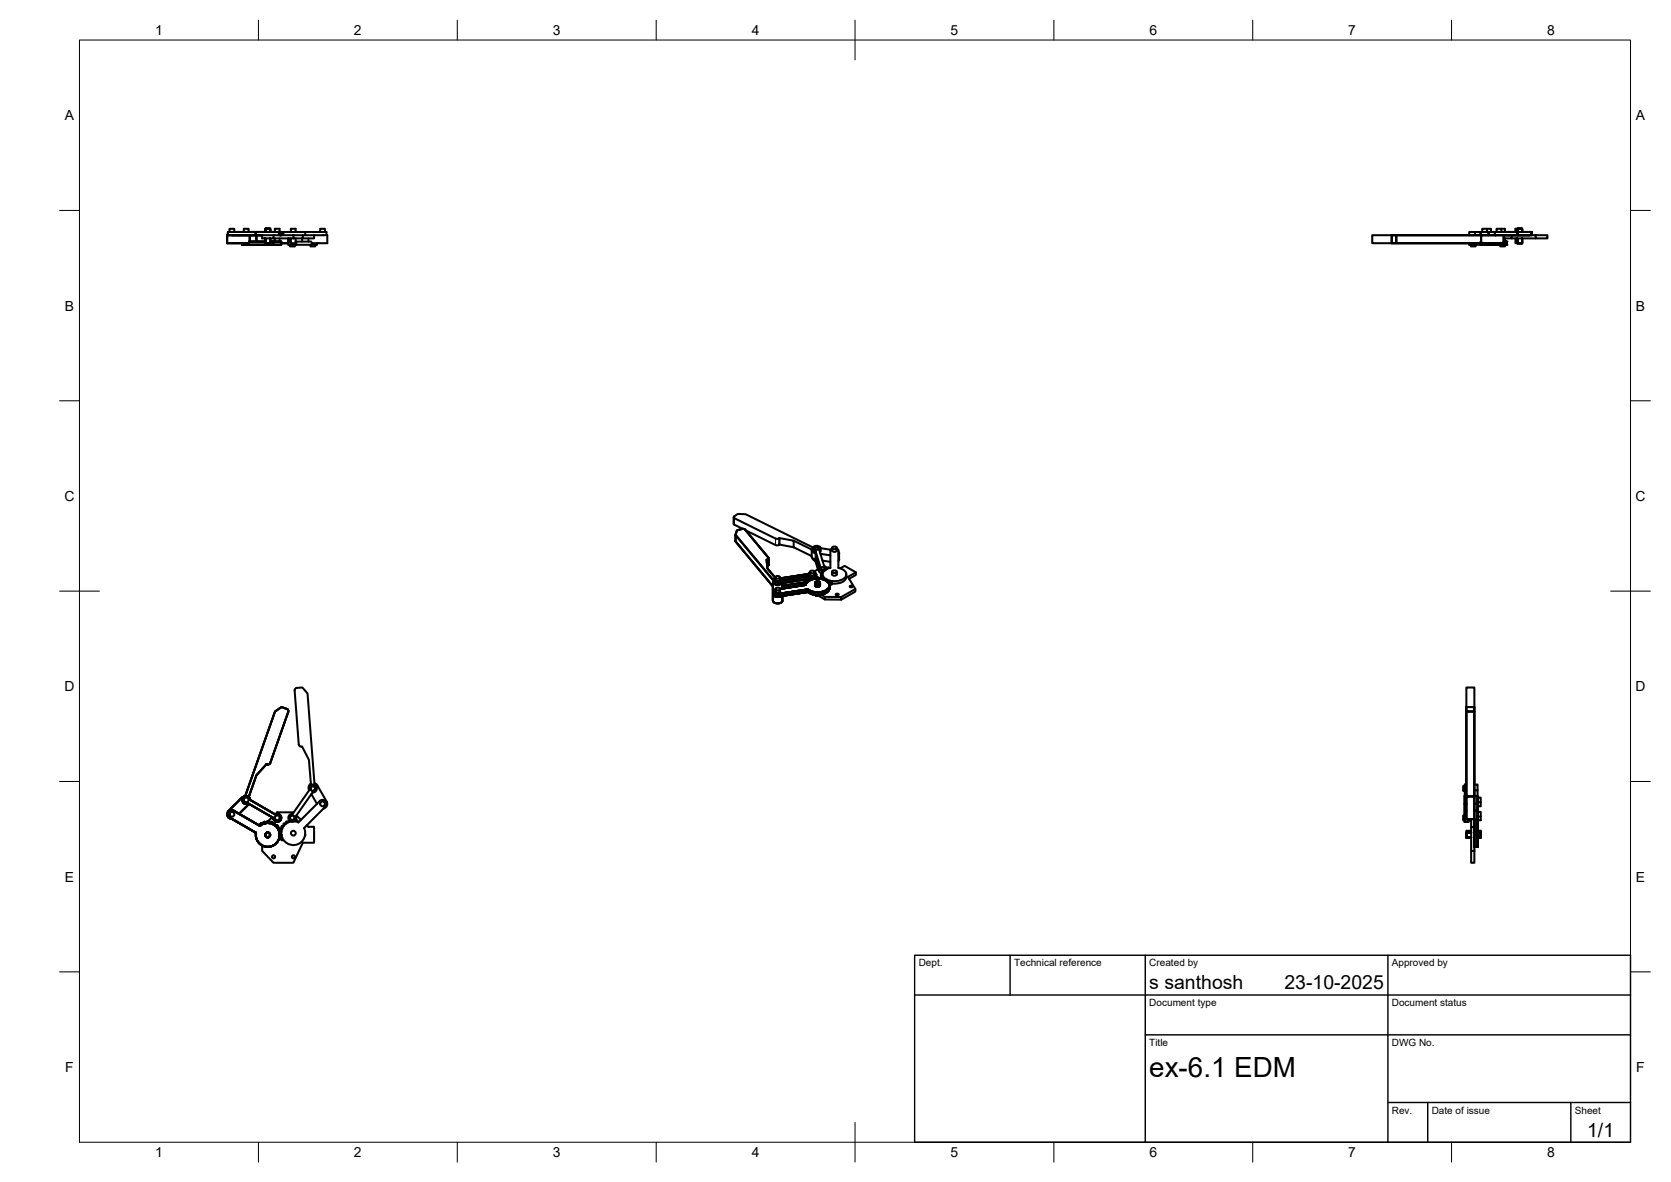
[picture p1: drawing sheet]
<svg xmlns="http://www.w3.org/2000/svg" width="420mm" height="297mm" viewBox="0 0 420 297" stroke-linecap="round" stroke-linejoin="round" font-family="sans-serif">
<!-- layer: Visible -->
<g fill="none" stroke="#000" stroke-width=".51">
<path d="M57.3 59.1v-.8h7v.8M57.7 58.3v-.8h1.2v.8M61.3 58.3v-.8h1.2v.8M62.8 59.1v1.6M64.3 59.1h1.6M64.3 58.3h5.8M64.3 59.1h-7.2v2h5.5M64.5 59.1v1.6M66.7 57.5h1.2v.8v-.8zM66.7 59.9v1.2h1.2v-1.2M66.7 57.5v.8M68.8 59.1h-2.9v.8h2.9v-.8h5"/>
<path d="M68.8 59.9h5M69.1 58.3v-.8h1.2v.8M69.1 59.9v.8M70.3 59.9v.8M70.5 58.3h-.4v.8M70.6 59.1v-.8v.8M70.6 58.3l-.1 .8M70.6 58.3l.1 .8M70.7 58.3l.1 .8M70.8 58.3l.2 .8M71 58.3h.2v.8M71.2 58.3h10.9v.8"/>
<path d="M72.5 59.9v1.6h2M72.9 59.9v.8M73.1 58.3v-.8h1.2v.8M73.1 59.9v1.2h1.2v-1.2M73.8 59.1h2.3v.8h-2.3zM76 59.9v.8M76.1 59.1h2.9v.8h-2.9M76.8 58.3v.8M77.6 59.9v.8M79 59.1h3.3v2h-4M80.5 58.3v-.8h1.2v.8M349.9 59.1h-4.9v2h4.9"/>
<path d="M351.1 59.1h-1.2v2M370.9 58.3h-1.5v.8M372.3 59.1v-.8h2v.8M372.3 58.3h-1.4v.8M372.3 59.1h5.8M372.3 59.1h-21.2v2h-1.2M372.4 59.1v1.6M372.7 58.3v-.8h1.2v.8M373.9 57.5h1v.8M374.3 58.3h1.6M375.9 58.3h5.7M375.9 58.3v.8"/>
<path d="M376.3 58.3v-.8h1.2v.8M377.5 57.5h.9v.8M378.1 59.1h3.5v-.8h3.5v.8M378.1 59.1v2h-5.7M378.4 59.9v.8M380.1 59.1v.8h-2M380.1 59.9h6M381 59.9v1.2h.5M381.5 57.5h1.2v.8v-.8zM381.5 59.9v1.2h1.2v-1.2M381.5 57.5h-.5v.8M381.5 57.5v.8"/>
<path d="M381.6 59.1h4.5M386.1 59.1h3v.8h-3zM60.9 61.1v.4h1.5M62.6 60.7h4.1M67.9 60.7h.8M68.7 60.7v.8h-6.3v-.4M68.7 60.7h2v.8h-2M70.7 61.1h1.8M72.5 60.7h.6M72.9 61.5v.4h1.2v-.4M74.3 60.7h.2M74.5 60.7h3.8"/>
<path d="M74.5 61.5h4.1M74.5 60.7v.8M78.1 61.5v.4h1.2v-.4M78.6 61.1v.4h1.1v-.4M351.1 61.1h21.2v.4M369.4 61.1v.4h1.5M369.8 61.5v.4h1.2v-.4M370.9 61.1v.4h1.4M372.3 61.5h2M372.3 60.7h.1M374.3 61.1v.4M377.2 61.5v.4h1.2v-.4"/>
<path d="M377.8 61.1v.4h-3.5M378.1 60.7h.7v.8h-1M184.5 130v1.8l2.3 1.1M187.3 133.1l5.9 7.1v.3l-.4 .2 .2 2.1 1.9 2.4M187.4 133.1l-.5-.2-1.6 .4-.4 1.1M187.5 133.3l7.5 3.7M195 135.3l-10.3-5.1-.2-.3 1-.8 2 .1 16.9 8.4M195.9 135.3h-.9M196 135.2l3.6 .7v1.6l-3.6-.7zM196 136.8l-.4 .2h-.6M196 135.2l-.1 .1M199.6 135.9l4.5 2.2"/>
<path d="M199.6 137.5l4.5 2.2M204.1 138.3v1.6a.89 .89 0 0 0 .9 .7M204.2 138.1l.1 .5 .7 .4M204.3 137.8l.1 .8 .6 .4M204.9 137.5l.6-.1 .3 .1 .1 .3-.7 .3-.4-.3zM205 139h.1M205 139v-.7l1.3 4.1M205 139l1.1 3.5M206 138.2l1.3 4.1a.59 .59 0 0 1 .6 .7 .59 .59 0 0 1-.8 .4h-.6a.52 .52 0 0 1-.5-.8l.3-.2M206 138.2l.3-.2a.76 .76 0 0 0-.3-.7 .76 .76 0 0 0-.8-.1 .59 .59 0 0 0-.8 .4 .59 .59 0 0 0 .6 .7M206.3 139.2l2.5 .4M206.4 138.4l-.2 .3"/>
<path d="M208.8 138.3v4.4M208.9 138.1l-2.6-.3v.6M209.2 137.7v.6a.7 .7 0 0 0 1.2 0v-.6M209.2 137.9l-.4 .4M209.4 137.4l.6-.1 .2 .1 .2 .4-.7 .2-.5-.2zM210.4 137.9l.4 .4M210.8 138.3v4.4M210.8 138.6a.46 .46 0 0 1 0 .8M211 139v1.6M193.3 140.3v1.6l-.4 .4M194.3 146.6v4.4M194.4 151a1.38 1.38 0 0 0 2.3 0"/>
<path d="M194.4 149.3a1.44 1.44 0 0 0 2 .5M194.5 145.8a1.08 1.08 0 0 0 .7 1.2 1.08 1.08 0 0 0 1.3-.5M194.5 148.7l.2 1 1.1 .2M194.5 145.9l-9.6-11.5v1.6l9.4 11.3M194.5 146.3l-.1 .3M194.9 145.1v.7a.7 .7 0 0 0 1.2 0v-.7M194.9 148v.7a.7 .7 0 0 0 1.3 0l-.1-.7M194.9 145.3l-.3 .2a.69 .69 0 0 0 .2 .7 .69 .69 0 0 0 .8 .1l.6-.1 .3-.3M194.9 148.2l-.3 .3a.86 .86 0 0 0 1.2 .7l7.3-1.1v.7l-7.3 1.1M195.1 144.8h.6h.3l.1 .4-.7 .2-.5-.2zM195.1 147.8l.6-.1 .3 .1 .1 .3-.7 .3-.4-.3zM195.8 146.9l-.5 .1"/>
<path d="M196.5 145.9l7-1.1v.7l-7 1zM196.7 146.5v1.4M196.7 149.7v1.3M202.3 147l-5.6 .8M202.3 147v-.3v.4M202.3 146.8h.3M202.6 146.3l-5.9 .9M202.6 146.3v.2v-.2l.3 .1M202.6 146.8v.2l-6.5 1M202.9 146.4l-.6 .3M203.1 146.2h-.5M203.2 145.5v.2"/>
<path d="M203.3 146l-.2-.1v.3M203.3 146l-.2 .2M203.5 145.5l.3 .1M203.6 143.9l-.4 .4-7.1 1M203.6 143.7v.7a.7 .7 0 0 0 1.2 0v-.7M203.8 145.8v-.3l.1 .2-.8 .2M203.8 145.5l.2-.1 .3 .2M203.8 143.5l.6-.1 .3 .1 .1 .3-.7 .3-.5-.3zM204.3 140.4l.1 .2 .6 .3M204.3 140.4h.1M204.5 145.5v-.2l.1 .2-.3 .1M204.5 145.3l.9 .1v-.2h.3l.1 .2h.4"/>
<path d="M204.8 140.9l.2 .1M204.8 143.9l.4 .4a1.12 1.12 0 0 1-1.7 .5M205 146.5v.6a.7 .7 0 0 0 1.2 0v-.6M205 140.6h.1M205 149.5l.3 .2h.5M205 140.6l.7 2.5M205 140.3l.8 2.7M205.2 146.2l.5-.1 .3 .1 .2 .4-.8 .2-.4-.2zM205.2 144.4v.8l-.2 .2M205.5 149.5l1.9 1.2v-.7h4.1M205.9 142.9l.1 .8 .5 .3M205.9 142.9l-1.1 .7"/>
<path d="M206.4 144.4h.1M206.5 149.4l.9 .6M206.5 143.9v.3M206.5 142.6l.6-.1 .2 .1 .2 .3-.7 .3-.5-.3zM206.5 144.9l.1 .6-.1-.2-.4 .1M206.5 144h.3M206.6 145.3v.2l.3 .1M206.7 144.9h.2v.2M206.8 144.7v-.3h-.3v.9M206.8 145.3l.1 .3M206.8 140.9l2 .3M206.8 144.5l.1 .2"/>
<path d="M206.8 143.5l.3 .1-.1 .2M206.8 144.7l-.3 .1v.5M206.9 144l-.1 .2-.4 .1 .1 .8M206.9 145.6l.3-.2 .2 .1-.2 .2 .8 .1-.2 .2M206.9 145.4h.1M206.9 143.8h-.4v.4M207 144.9l.1 .2-.3 .1v.3M207 145.4l.3-.1v.1M207.3 145.7h.5M207.3 145.3l.3 .2-.3 .2M207.8 146l.8 .2v.7M207.8 145.6l.3 .2-.1 .3"/>
<path d="M207.9 142.8h.1M207.9 142.9v.1M208 142.8l.1 .1-.8 .1 .2 .2-.2 .2-.4-.1-.1 .4M208 146l.2 .1M208.2 146.1h.1M208.3 146.4a1.44 1.44 0 0 1-1.2 2.2l-1.2 .2h-1.3l-1.5-.7M208.3 146l.2-.1v.2M208.5 142.8l-.3-.2-.2 .4M208.5 145.9l.3 .1v.9v-.7h.2M208.5 146.3l-.2 .1M208.6 146.2l-.1 .7M208.6 147.1a1.98 1.98 0 0 1-2.1 2.3h-1.9l-1.5-.6"/>
<path d="M208.6 146.5l.2 .1M208.7 146.1l.1 .1M208.8 142.7l-.3 .1M209.1 146.2l-.1 .7h-.2M209.1 146.9l.1-.9-.2 .9M209.2 143.7v.6a.7 .7 0 0 0 1.2 0v-.6M209.4 143.4l.6-.1 .2 .1 .2 .4-.7 .2-.5-.2zM210.1 149.4l.5-.2 .3 .3-.5 .1zM210.8 142.7a1.76 1.76 0 0 1 1.9 2.1 3.4 3.4 0 0 1-3.5 1.2M211 140.6l-.2 .4M211.2 142.8l1.2-.6 2.8 1.6v.7l-1.7 1M212.8 144.3a1.96 1.96 0 0 1-2 2.3l-1.6 .1"/>
<path d="M213.6 147.3l.5-.1 .3 .2-.5 .2zM215.1 148l-3.6 2v.7h-4.1M215.2 143.8l-2 1.2 1.9 3v.7l-3.6 2M74.1 173.5l1 13.6 .2 .4 .7 .1 1.7 3.4 .5 5.9a1.19 1.19 0 0 0-.5 1.7M74.1 173.5l.3-.6 1.6-.1 1.3 1.5 1.8 22.5 .7 .6M368.7 177.7v1.1h2v21.4M368.7 177.7h2v1.1M368.7 177.7v-4.9h2v4.9M368.7 178.8v21.3M67.9 191.8l4.6-12.9-.2-.6-1.5-.6-1.6 1.1-7.5 21.3M68 191.7l-.4 .4h-.6l-2.5 2.7-2 5.5M77.7 198.6h.1"/>
<path d="M77.7 198.6l-4.1 5.9M77.8 198.6a1.01 1.01 0 0 1 .6-1.4 1.01 1.01 0 0 1 1.3 .9 1.01 1.01 0 0 1-1.1 1.1l-4.2 5.9a1 1 0 0 1-.7 1.4 1 1 0 0 1-1.2-.9 1 1 0 0 1 1.1-1.1M78.3 199.6l1.4 2.4M79.8 197.4l2.3 4M368.3 197.6h-.4v1.2h.4M368.7 198.6h-.4v1.4M368.7 197.2h-.4v1.4M370.7 198.6h.8v1.4M370.7 197.2h.8v1.4M58.8 203.8l6.6 3.7 .2-.2M58.8 203.8a1 1 0 0 0-1.3 .3 1 1 0 0 0 .3 1.4l6.6 3.8a3 3 0 0 0 2.2 3.4 3 3 0 0 0 3.6-1.9M60.8 200.5l-3.3 3.3a1.2 1.2 0 0 0-.3 1.3 1.2 1.2 0 0 0 1.2 .7"/>
<path d="M61.1 201.6l.3 .3M61.2 200.3a1.01 1.01 0 0 1 1.1-.2 1.01 1.01 0 0 1 .6 .9l6.3 3.7a1.01 1.01 0 0 1 1.5 .5 1.01 1.01 0 0 1-.8 1.3 1.01 1.01 0 0 1-1.2-1l-6.3-3.6a1.01 1.01 0 0 1-1.3-.3 1.01 1.01 0 0 1 .1-1.3zM61.4 200.2l-.6 .3M62.5 202.2l-2.4 2.3M62.6 202l-.1 .2M65.5 207l.1 .4-.1-.3 .2-.3 .3 .3-.2-.2zM67.1 206.8l-.4 .1v-.3h-.4v.4l-.3 .1M67.1 206.8l.1-.4 .3 .1v.3M67.1 206.7l-.2 .2M67.5 206.8l.4 .1 .1-.3h.3v.4l.3 .1 .2-.2 .3 .1-.1 .4M68.4 205.4l-1.1 1M69 207.3l.3 .3 .3-.2 .2 .3-.2 .2 .2 .2"/>
<path d="M69.8 208.2l.3-.2 .2 .2-.3 .3 .2 .3M70.1 208.9l.4-.1 .1 .2-.3 .3v.3M70.3 210v.4l.3 .2-.1 .3-.4-.1M70.3 209.6l.4 .1-.1 .3h-.3M70.7 209.2l-.4 .1 .1 .3h.3M70.8 209.6v.4M70.8 210h-.3v.4h.4l.2 .3M70.8 208.8v.4M70.9 208.4l-.3-.1-.2 .3 .4 .2M71 210.7l-.3 .3 .3 .2 .2-.1M71.1 208.1l-.2 .3M71.2 207.7l-.2-.2-.3 .3 .3 .3"/>
<path d="M73.8 204.2l-4.1-.1-.5 .5M73.9 206.4l-.1-.4-.3 .1v.3h-.3l-.1-.3h-.3v.5l-.4 .1-.3-.3-.2 .2 .2 .3-.3 .2-.3-.2-.2 .2 .2 .3-.2 .3M74.5 204.9l1.2 1.1M76.7 209.7v.4M77.1 207.4l.4 .4h1.5v4h-2.9l-2.3 5h-5l-2.9-3v-1.3M80.4 201.3l-5.4 5.4-.3-.1 .1-.4-.3-.1-.2 .3h-.3M80.4 201.3a1.01 1.01 0 0 1 1.4 0 1.01 1.01 0 0 1 0 1.4M81.8 202.7l-5.3 5.4a3 3 0 0 1-1.3 3.9 3 3 0 0 1-3.9-1M82.1 201.4a1.2 1.2 0 0 1-.8 1.8M368.3 204.9h-.4v1.2h.4M368.3 202v3.5h.4M368.3 200v2"/>
<path d="M368.3 205.5v1h.8v-.7M368.3 200h.4M368.3 202h.4M368.7 200.2v5.6h2M369.1 206.1h.8M369.1 200.1h1.6M369.9 213.8h.8v3h-.8zM369.9 205.8v2h.8M369.9 209.2h-1.2v1.2h1.2M369.9 208.8h-1.2v.4M369.9 207.8v6M370.7 200h.8v2h-.8"/>
<path d="M370.7 209.3v4.5M370.7 205.8v3.5h.8v3.5h-.8M370.7 200.2v5.6M370.7 203.6h.8M371.5 204h.8v1.2h-.8M371.5 200.4h.8v1.2h-.8M371.5 208.8h.8v.4M371.5 203.6v5.7l.8-.1M371.5 202v1.6M372.3 209.2v1.2h-.8h.8zM372.3 205.2v.9h-.8M372.3 201.6v1h-.8"/>
<circle cx="78.7" cy="198.2" r=".6"/>
<circle cx="58.3" cy="204.6" r=".6"/>
<circle cx="61.9" cy="201" r=".6"/>
<circle cx="67.3" cy="209.8" r=".6"/>
<circle cx="68.8" cy="215.3" r=".39"/>
<circle cx="69.7" cy="205.5" r=".6"/>
<circle cx="73.5" cy="205.5" r=".6"/>
<circle cx="73.8" cy="209.4" r=".6"/>
<circle cx="73.8" cy="215.3" r=".39"/>
<circle cx="81.1" cy="202" r=".6"/>
</g>
<g fill="#000">
<circle cx="378.8" cy="61.5" r=".25"/>
<circle cx="378.8" cy="60.7" r=".25"/>
<circle cx="368.3" cy="206.5" r=".25"/>
<circle cx="369.1" cy="206.5" r=".25"/>
</g>
<!-- layer: Visible Narrow -->
<path d="M184.7 130.2v1.7M195 135.3v1.7M195.9 135.3v1.6M205 139v1.6M193 140.6v1.7M195.8 149.2v.7" fill="none" stroke="#000" stroke-width=".25"/>
<!-- layer: BORDER -->
<g fill="none" stroke="#000" stroke-width=".25">
<path d="M20 10.1h390v276.9h-390zM65 5.1v5M115 5.1v5M165 5.1v5M215 5.1v10M265 5.1v5M315 5.1v5M365 5.1v5M15 52.9h5M410 52.9h5M15 100.7h5M410 100.7h5"/>
<path d="M15 148.6h10M405 148.6h10M15 196.4h5M410 196.4h5M15 244.2h5M410 244.2h5M65 287v5M115 287v5M165 287v5M215 282.1v9.9M265 287v5M315 287v5"/>
<path d="M365 287v5"/>
</g>
<!-- layer: TITLEBLOCK -->
<path d="M230 240.1h180v46.9h-180zM230 250h180M254 240.1v9.9M288 240.1v46.9M349 240.1v46.9M288 260.1h122M349 277.1h61M359 277.1v9.9M395 277.1v9.9" fill="none" stroke="#000" stroke-width=".36"/>
<text font-size="7" x="289" y="270.6">ex-6.1 EDM</text>
<g font-size="4.9">
<text x="289" y="248.5">s santhosh</text>
<text x="323" y="248.5">23-10-2025</text>
<text x="399.1" y="285.7">1/1</text>
</g>
<g font-size="3.5">
<text x="39" y="8.8">1</text>
<text x="89" y="8.8">2</text>
<text x="139" y="8.8">3</text>
<text x="189" y="8.8">4</text>
<text x="239" y="8.8">5</text>
<text x="289" y="8.8">6</text>
<text x="339" y="8.8">7</text>
<text x="389" y="8.8">8</text>
<text x="16.3" y="30.2">A</text>
<text x="411.3" y="30.2">A</text>
<text x="16.3" y="78">B</text>
<text x="411.3" y="78">B</text>
<text x="16.2" y="125.9">C</text>
<text x="411.2" y="125.9">C</text>
<text x="16.2" y="173.7">D</text>
<text x="411.2" y="173.7">D</text>
<text x="16.3" y="221.6">E</text>
<text x="411.3" y="221.6">E</text>
<text x="16.4" y="269.4">F</text>
<text x="411.4" y="269.4">F</text>
<text x="39" y="290.8">1</text>
<text x="89" y="290.8">2</text>
<text x="139" y="290.8">3</text>
<text x="189" y="290.8">4</text>
<text x="239" y="290.8">5</text>
<text x="289" y="290.8">6</text>
<text x="339" y="290.8">7</text>
<text x="389" y="290.8">8</text>
</g>
<g font-size="2.5">
<text x="231" y="242.9">Dept.</text>
<text x="255" y="242.9">Technical reference</text>
<text x="289" y="242.9">Created by</text>
<text x="350" y="242.9">Approved by</text>
<text x="289" y="252.8">Document type</text>
<text x="350" y="252.8">Document status</text>
<text x="289" y="262.9">Title</text>
<text x="350" y="262.9">DWG No.</text>
<text x="350" y="279.9">Rev.</text>
<text x="360" y="279.9">Date of issue</text>
<text x="396" y="279.9">Sheet</text>
</g>
</svg>
